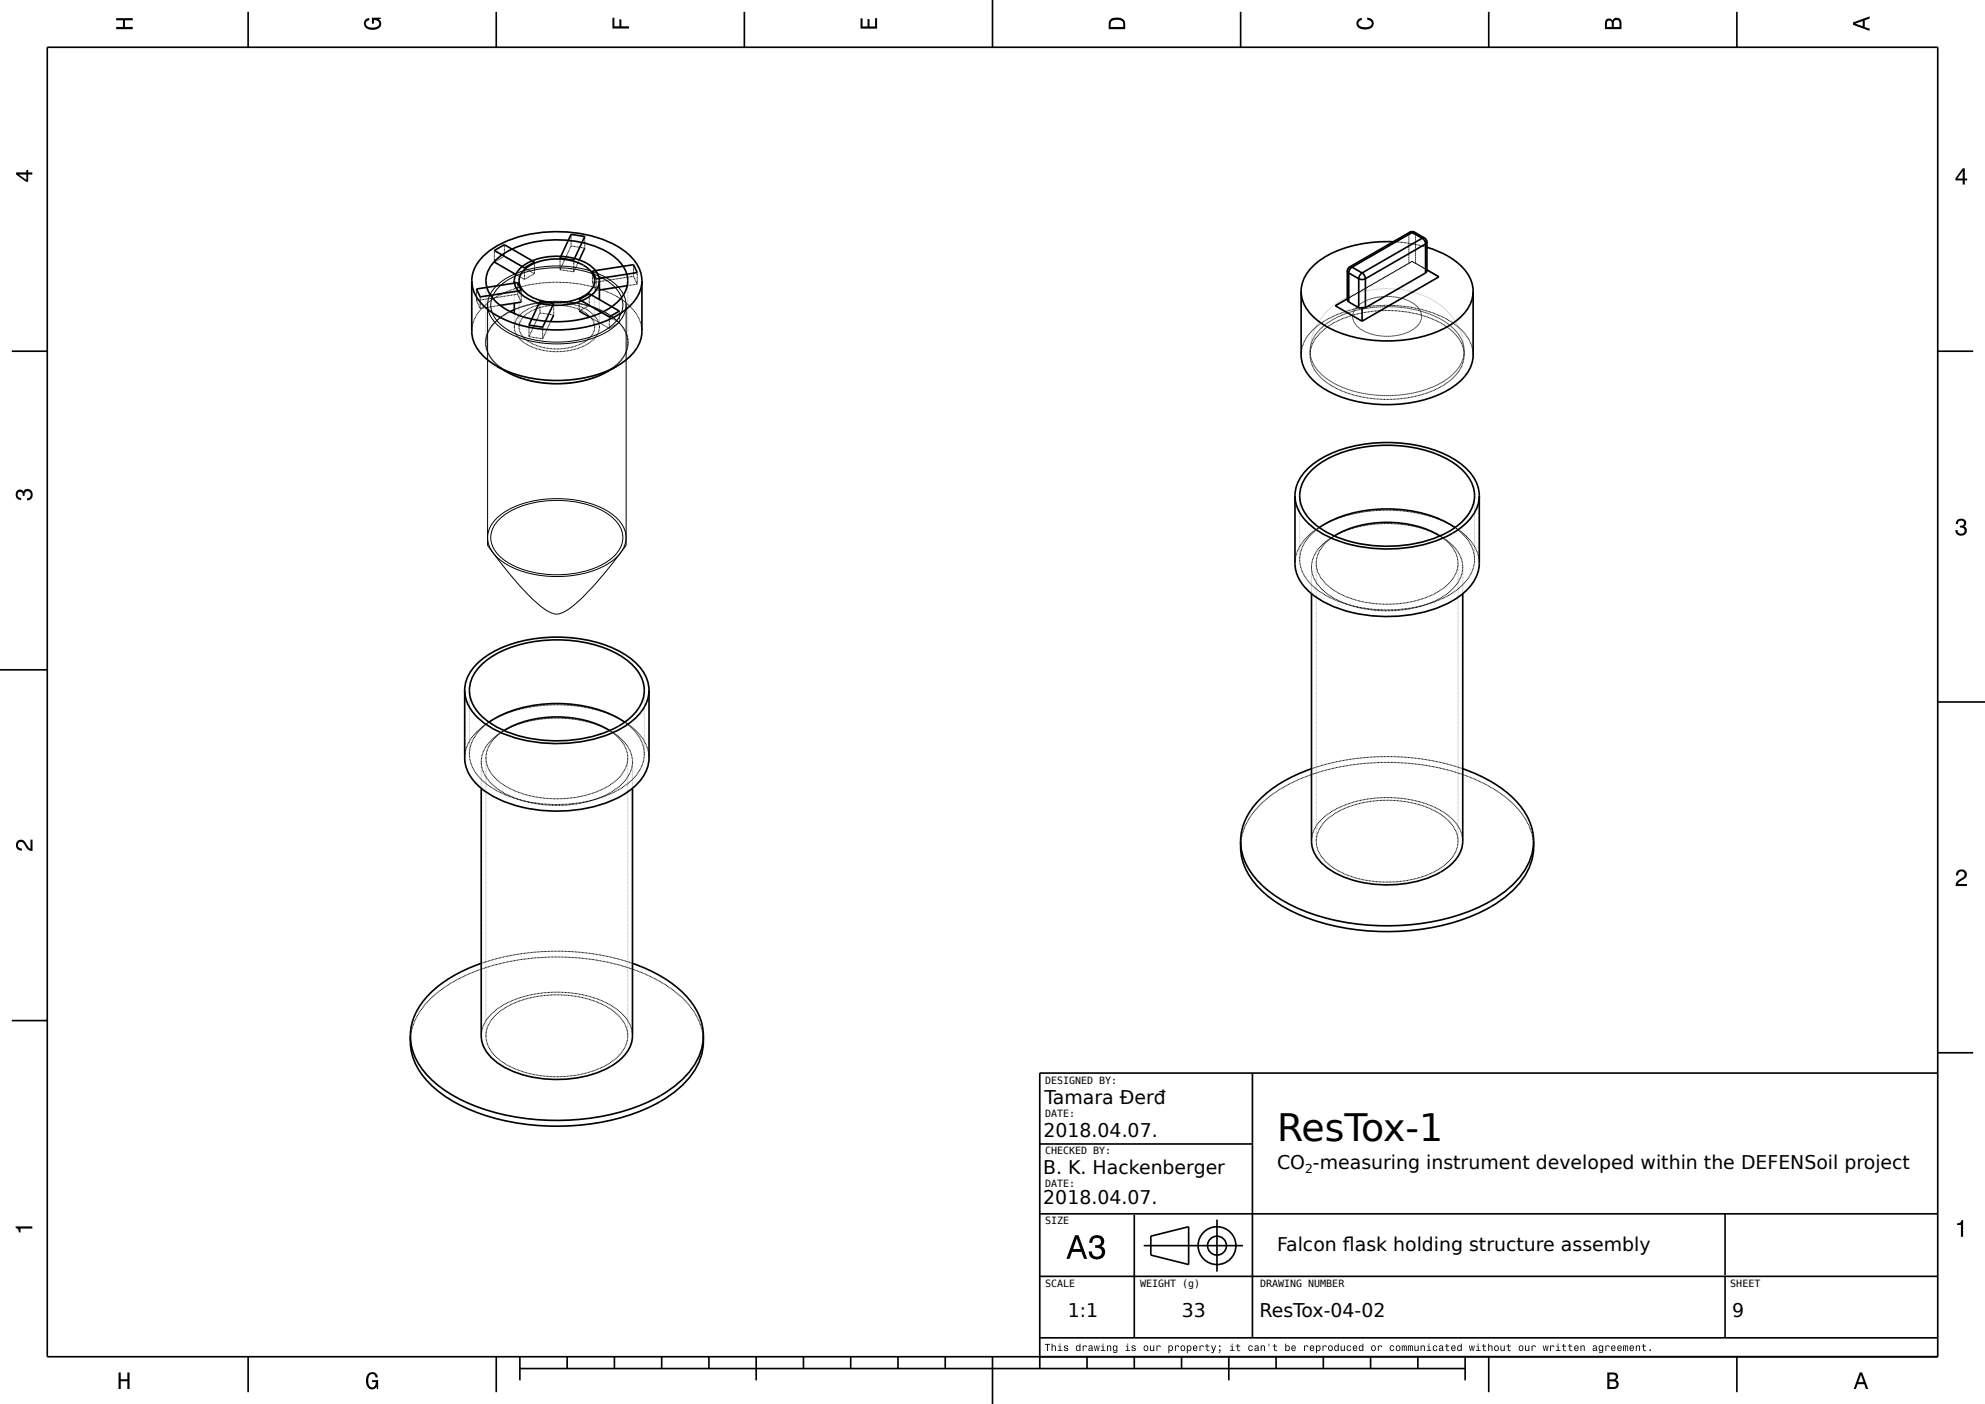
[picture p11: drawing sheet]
<svg xmlns="http://www.w3.org/2000/svg" width="420mm" height="297mm" viewBox="0 0 420 297" stroke-linecap="round" stroke-linejoin="round" font-family="sans-serif">
<g fill="none" stroke="#000" stroke-width=".35">
<path d="M210 0v10M10 10h400v277h-400zM52.5 2.5v7.5M105 2.5v7.5M157.5 2.5v7.5M262.5 2.5v7.5M315 2.5v7.5M367.5 2.5v7.5M99.8 59.4v10.7a8.3 8.3 0 0 0 4.3 6.7l1 .6M99.8 59.4a8.6 8.6 0 0 1 4.5-6.9 27.9 27.9 0 0 1 21.3-2.5 15 15 0 0 1 9.3 6.2 6.5 6.5 0 0 1 .9 3.2M99.8 59.4a8.4 8.4 0 0 0 4.7 7 28 28 0 0 0 22.4 2 13.1 13.1 0 0 0 8.5-6.8l.4-2.2M104.6 55.4l4.5 2.7"/>
<path d="M104.6 53l2.1-1.2 6.4 3.6-2.1 1.3zM104.6 55.3a18.1 18.1 0 0 1 12.8-4.6 19.1 19.1 0 0 1 13.4 4.4 5.7 5.7 0 0 1-.3 8.9 20.2 20.2 0 0 1-14.4 4 18.4 18.4 0 0 1-10.9-4 5.7 5.7 0 0 1-.6-8.7zM108.8 59.4a4.8 4.8 0 0 1 3.5-4.1 13.9 13.9 0 0 1 12.6 .9 4.1 4.1 0 0 1 1.9 3.2M108.8 59.4a4.8 4.8 0 0 0 3.1 3.9 14 14 0 0 0 12.7-.5 4.4 4.4 0 0 0 2.2-3.4M108.8 59.4v.5M110.9 57.1a11.7 11.7 0 0 1 11.1-1.6 4.9 4.9 0 0 1 3.8 3.9 4.5 4.5 0 0 1-3.3 3.7 12.2 12.2 0 0 1-11.1-1 3.1 3.1 0 0 1-.5-5zM120.8 49.6l2.9 .4-2.3 5-2.9-.4zM123.7 52.5l-1.1 2.5M125.4 57.3l8.7-1.3 .7 1.7-8.7 1.3zM126.8 59.4v4M135.8 59.4v10.7a8.3 8.3 0 0 1-4.3 6.7l-.9 .6M285.1 57.3l.3 .4"/>
<path d="M285.1 57.3v5.9M285.4 57.7v6.2M285.4 57.7l2.1 1.3M285.6 56.5l-.4 .3-.1 .5M285.6 56.5h.5M286.1 56.5a1.56 1.56 0 0 0-.7 1.2M286.1 56.5l2.1 1.2M287.5 59a1.56 1.56 0 0 0 1.4 0M287.5 59v6.1M288.2 57.7a1.56 1.56 0 0 1 .7 1.3M288.2 57.7a1.57 1.57 0 0 0-.7 1.3M288.9 59v6.1"/>
<path d="M294.8 51.1a25.5 25.5 0 0 0-15.7 4.1 8.2 8.2 0 0 0-3.8 6.4M298.3 49.1l.5-.1 .5 .1M298.3 49.1l.5 .1M298.3 49.1l-12.7 7.4M298.8 49.2l-12.7 7.3M298.8 49.2l2.1 1.2M299.3 49.1l-.5 .1M299.3 49.1l2.1 1.2M300.9 50.4a1.56 1.56 0 0 1 .7 1.2M300.9 50.4l-12.7 7.3M301.4 50.3l.4 .4 .1 .5M301.4 50.3l-.5 .1"/>
<path d="M301.6 57.7l-12.7 7.4M301.6 51.6v6.1M301.6 51.6l-12.7 7.4M301.9 51.2l-.3 .4M301.9 51.2v5.9M301.9 52.3a16.5 16.5 0 0 1 8.4 5.3 7 7 0 0 1 1.4 4M301.9 57.1l-.3 .6M301.9 57.1l2.6 1.5-16.3 9.3M2.5 74.3h7.5M100.8 61.1l8.7-1.3 .8 1.7-8.7 1.3zM108.8 65.5l-.8 .4M108.8 64.1v2.2"/>
<path d="M110.3 63.9l-4.5 .7M114.3 63.7l2.9 .5-2.4 5-2.9-.4zM117.1 66.6l-.6 1.4M122.6 63.4l2.1-1.3 6.3 3.7-2.1 1.2zM122.6 65.8l2.2 1.3M130.6 77.4a28.1 28.1 0 0 1-25.5 0M130.6 77.4a23.5 23.5 0 0 1-25.5 0M132.7 60.4l-5.9 1M275.3 61.6a9.1 9.1 0 0 0 5.3 7.4 28.4 28.4 0 0 0 25.8 0 9.1 9.1 0 0 0 5.3-7.4M275.3 61.6v13.5a9.1 9.1 0 0 0 5.3 7.4 28.4 28.4 0 0 0 25.8 0 9.1 9.1 0 0 0 5.3-7.4v-13.5M285.1 63.2l.3 .7M285.1 63.2l-2.6 1.5 5.7 3.2"/>
<path d="M285.4 63l-.3 .2M285.4 63.9l2.1 1.2M288.2 65l-.7 .1M288.2 65l.7 .1M288.2 65v2.9M410 74.3h7.5M277.2 99.8a21.9 21.9 0 0 1 14.4-5.6 26.4 26.4 0 0 1 16.2 3.9 8.1 8.1 0 0 1 4.1 7.6 9.6 9.6 0 0 1-5.3 6.7 29 29 0 0 1-25.8 .2 10.1 10.1 0 0 1-5.7-6.7 7.1 7.1 0 0 1 2.1-6.1zM274 104.9v14.3a9.3 9.3 0 0 0 4.9 7.4 29.9 29.9 0 0 0 20.6 3.3 20.2 20.2 0 0 0 11.4-5.6 7.7 7.7 0 0 0 2.1-5.1v-14.3M274 104.9a9.3 9.3 0 0 0 4.9 7.4 29.9 29.9 0 0 0 20.6 3.3 20.2 20.2 0 0 0 11.4-5.6 7.7 7.7 0 0 0 2.1-5.1M274 104.9a8.8 8.8 0 0 1 4.5-7.2 28.3 28.3 0 0 1 18.9-3.9 22.3 22.3 0 0 1 13.2 5.7 8 8 0 0 1 2.4 5.4M282.3 113.4a23.1 23.1 0 0 1 22.4 0M307.9 111.6a27 27 0 0 0-18.5-3.7 23.5 23.5 0 0 0-10.3 3.7"/>
<path d="M277.5 125.6v52.3a8 8 0 0 0 4.7 6.6 25 25 0 0 0 22.6 0 8.2 8.2 0 0 0 4.7-6.6v-52.3M0 141.7h10M98.3 146v14.3a9.3 9.3 0 0 0 4.9 7.5 29.9 29.9 0 0 0 20.6 3.2 20.2 20.2 0 0 0 11.4-5.6 7.7 7.7 0 0 0 2.1-5.1v-14.3M98.3 146a9.3 9.3 0 0 0 4.9 7.5 29.9 29.9 0 0 0 20.6 3.2 20.2 20.2 0 0 0 11.4-5.6 7.7 7.7 0 0 0 2.1-5.1M98.3 146a8.8 8.8 0 0 1 4.5-7.1 28.3 28.3 0 0 1 19-3.9 22.3 22.3 0 0 1 13.2 5.7 8 8 0 0 1 2.3 5.3M101.6 140.9a21.9 21.9 0 0 1 14.3-5.5 26.4 26.4 0 0 1 16.2 3.8 8.1 8.1 0 0 1 4.2 7.7 9.6 9.6 0 0 1-5.4 6.7 29 29 0 0 1-25.8 .2 10.1 10.1 0 0 1-5.7-6.8 7.1 7.1 0 0 1 2.2-6.1zM103.5 152.8a27 27 0 0 1 18.4-3.7 23.5 23.5 0 0 1 10.3 3.7M106.6 154.5a23.1 23.1 0 0 1 22.4 0M410 148.5h10M133.8 166.8v52.3a7.5 7.5 0 0 1-3.7 5.9 24.6 24.6 0 0 1-19.8 2.2 12.8 12.8 0 0 1-7.8-5.4l-.6-1.8-.1-.9v-52.3M277.5 162.6a24.7 24.7 0 0 0-13.2 9.3 11.5 11.5 0 0 0-1.8 6M309.5 162.6a24.7 24.7 0 0 1 13.2 9.3 11.5 11.5 0 0 1 1.8 6"/>
<path d="M324.5 177.9a13.2 13.2 0 0 1-5.5 11.4 37.4 37.4 0 0 1-19.5 7.4 48.2 48.2 0 0 1-27-4.3 19.3 19.3 0 0 1-9.3-9.5 12.1 12.1 0 0 1-.7-5M324.5 177.9a13.5 13.5 0 0 1-5.5 10.2 37.4 37.4 0 0 1-19.5 7.4 48.2 48.2 0 0 1-27-4.4 19.3 19.3 0 0 1-9.3-9.4l-.6-2.5-.1-1.3M2.5 215.9h7.5M101.8 203.8a24.7 24.7 0 0 0-13.2 9.3 11.5 11.5 0 0 0-1.8 6M133.8 203.8a24.7 24.7 0 0 1 13.2 9.3 11.5 11.5 0 0 1 1.8 6M148.8 219.1a13.2 13.2 0 0 1-5.4 11.4 37.4 37.4 0 0 1-19.5 7.4 48.2 48.2 0 0 1-27-4.4 19.3 19.3 0 0 1-9.4-9.4 12.1 12.1 0 0 1-.7-5M148.8 219.1a13.5 13.5 0 0 1-5.4 10.2 37.4 37.4 0 0 1-19.5 7.4 48.2 48.2 0 0 1-27-4.4 19.3 19.3 0 0 1-9.4-9.4l-.6-2.5-.1-1.3M265 227v56M410 222.7h7.5M410 227h-190v62.5M220 242h45M220 256.8h189.9"/>
<path d="M240 257v26M257.5 258v11M365 256.8v13M220 270h189.9M242 263.5h21M243.5 261.5l8-2v8l-8-2zM365 270v13M52.5 287v7.5M105 287v7.5M110 289.5h200M110 287v5M120 287v2.5"/>
<path d="M130 287v2.5M140 287v2.5M150 287v2.5M160 287v5M170 287v2.5M180 287v2.5M190 287v2.5M200 287v2.5M210 287v10M220 283h189.9M230 287v2.5M240 287v2.5"/>
<path d="M250 287v2.5M260 287v5M270 287v2.5M280 287v2.5M290 287v2.5M300 287v2.5M310 287v5M315 287v7.5M367.5 287v7.5"/>
<circle cx="257.5" cy="263.5" r="2"/>
<circle cx="257.5" cy="263.5" r="4"/>
</g>
<g fill="#000">
<path d="M24.6 3.8h3.5v.5h-1.7v1.4h1.7v.5h-3.5v-.5h1.4v-1.4h-1.4z" fill-rule="evenodd"/>
<path d="M77.3 4.2l.8-.4v.5a.71 .71 0 0 0-.7 .5 .71 .71 0 0 0 .4 .8 2.24 2.24 0 0 0 2.4-.3 .86 .86 0 0 0-1.1-1.1v.8h-.4v-1.3h1.9v.3l-.5 .1 .3 .2a1.17 1.17 0 0 1 .2 1.2 1.17 1.17 0 0 1-1 .7 1.9 1.9 0 0 1-2.6-1.3z" fill-rule="evenodd"/>
<path d="M129.6 3.8h.4v1.8h1.1v-1.5h.4v1.5h1.6v.4h-3.5z" fill-rule="evenodd"/>
<path d="M182.1 3.9h.4v1.7h1.1v-1.6h.4v1.6h1.2v-1.8h.4v2.3h-3.5z" fill-rule="evenodd"/>
<path d="M235 4a2.18 2.18 0 0 0-.4 2.2h3.5v-1.2a1.42 1.42 0 0 0-1.8-1.3zM235.3 4.4a2.14 2.14 0 0 1 2.3 .3l.1 1h-2.7l.1-1z" fill-rule="evenodd"/>
<path d="M287.3 4.2l.8-.4v.4a.7 .7 0 0 0-.7 .5 .7 .7 0 0 0 .4 .8 1.69 1.69 0 0 0 2.5-.5 .9 .9 0 0 0-1-.8v-.5a1.24 1.24 0 0 1 1.4 1.1 1.24 1.24 0 0 1-1.1 1.4 2.22 2.22 0 0 1-2.5-.7l-.1-.5z" fill-rule="evenodd"/>
<path d="M339.8 4.2l-.2 .7v1.3h3.5v-1.4a.98 .98 0 0 0-.7-1 .98 .98 0 0 0-1.2 .6 .84 .84 0 0 0-1.4-.2zM340.1 4.5a.54 .54 0 0 1 .7-.1 .54 .54 0 0 1 .2 .6v.7h-1zM341.6 4.4a.62 .62 0 0 1 .7-.1 .62 .62 0 0 1 .4 .6v.8h-1.2z" fill-rule="evenodd"/>
<path d="M392.1 4.7v.6l3.5 1.2v-.4l-1-.4v-1.4l1-.4v-.4zM392.6 5l1.5-.5v1z" fill-rule="evenodd"/>
<path d="M3.4 36.5v.4l2.1 1.6h.5v-1.6h.8v-.4h-.8v-.5h-.4v.5zM4 36.9h1.6v1.1z" fill-rule="evenodd"/>
<path d="M415.3 35.6l-1.6 2.1v.5h1.6v.8h.4v-.8h.5v-.4h-.5v-2.2zM415.3 36.2v1.6h-1.1z" fill-rule="evenodd"/>
<path d="M3.6 103.8a.86 .86 0 0 1 1.4 .2 1.06 1.06 0 0 1 1.2-.5 1.06 1.06 0 0 1 .7 1.2 1.1 1.1 0 0 1-1.2 1.2v-.5a.71 .71 0 0 0 .8-1 .71 .71 0 0 0-1.3-.1v.6h-.4a.61 .61 0 0 0-.3-.8 .61 .61 0 0 0-.8 .2 .61 .61 0 0 0 .2 .9l.6 .1v.5a1.15 1.15 0 0 1-1.2-.7 1.15 1.15 0 0 1 .3-1.3z" fill-rule="evenodd"/>
<path d="M414.1 110a1.08 1.08 0 0 1 1.4-.2 1.08 1.08 0 0 1 .4 1.3l-.3 .3a1.06 1.06 0 0 1 .5 1.2 1.06 1.06 0 0 1-1.2 .7 1.1 1.1 0 0 1-1.2-1.2h.5a.71 .71 0 0 0 1 .8 .71 .71 0 0 0 .1-1.3h-.6v-.4a.61 .61 0 0 0 .8-.3 .61 .61 0 0 0-.2-.8 .61 .61 0 0 0-.9 .2l-.1 .6h-.5z" fill-rule="evenodd"/>
<path d="M3.6 177.9a1.22 1.22 0 0 1 2.1 .8l.3 .5 .5 .3v-1.9h.4v2.4a1.81 1.81 0 0 1-1.8-1.4 .71 .71 0 0 0-.8-.5 .71 .71 0 0 0-.5 .9 .71 .71 0 0 0 .8 .5v.4a1.18 1.18 0 0 1-1.2-.6 1.18 1.18 0 0 1 .2-1.4z" fill-rule="evenodd"/>
<path d="M414.2 184.2a1.18 1.18 0 0 1 1.9 .3 1.18 1.18 0 0 1-1 1.7l-.5 .4-.3 .4h1.9v.4h-2.4a1.8 1.8 0 0 1 1.4-1.7 .71 .71 0 0 0 .5-.9 .71 .71 0 0 0-.9-.5 .71 .71 0 0 0-.5 .9h-.4z" fill-rule="evenodd"/>
<path d="M3.3 259.4h3.5v.5h-2.5v.8h-.3a.77 .77 0 0 0-.7-.9z" fill-rule="evenodd"/>
<path d="M227.5 261.3l-1.9 5h.7l.5-1.5h2l.6 1.5h.6l-1.8-5zM227.8 262l.8 2.2h-1.5zM230.9 261.7l-.3 .5-.1 .7h.6a.91 .91 0 0 1 1.1-1.1 .91 .91 0 0 1 .5 1.4l-1 .2v.6a1.01 1.01 0 0 1 1.4 1 1.01 1.01 0 0 1-1.5 .8l-.5-.6-.1-.5h-.6a1.73 1.73 0 0 0 1.8 1.7 1.73 1.73 0 0 0 1.6-2l-.2-.3-.6-.5a1.29 1.29 0 0 0 .5-1.6 1.29 1.29 0 0 0-1.5-.7l-.6 .1z" fill-rule="evenodd"/>
<path d="M414.1 258.8a.77 .77 0 0 0 .9-.7h.4v3.5h-.5v-2.5h-.8z" fill-rule="evenodd"/>
<path d="M25.1 290.3h.4v1.5h1.5v-1.5h.4v3.5h-.4v-1.6h-1.5v1.6h-.4z" fill-rule="evenodd"/>
<path d="M77.8 290.7a1.2 1.2 0 0 1 1.3-.4 1.2 1.2 0 0 1 .9 1.1h-.5a.71 .71 0 0 0-.6-.7 .71 .71 0 0 0-.8 .3 2.24 2.24 0 0 0 .3 2.4 .86 .86 0 0 0 1.1-1h-.8v-.5h1.3v1.9h-.2l-.1-.4-.2 .2a1.17 1.17 0 0 1-1.2 .3 1.17 1.17 0 0 1-.8-1v-1.6z" fill-rule="evenodd"/>
<path d="M221.1 284.3v.2h.5v1.3h.1v-1.3h.5v-.2zM222.5 284.2v1.6h.2v-.8l.3-.2 .2 .1v.9h.2v-.8a.38 .38 0 0 0-.3-.4 .38 .38 0 0 0-.4 .2v-.6zM223.9 284.7v.1h.3v.8h-.4v.2h1v-.2h-.4v-.9zM224.2 284.2v.3h.2v-.3zM225.2 284.7l-.1 .1a.6 .6 0 0 0 .7 .6 .27 .27 0 0 1-.2 .3 .27 .27 0 0 1-.3-.3h-.2a.42 .42 0 0 0 .6 .4 .42 .42 0 0 0 .1-.6l-.4-.2a.23 .23 0 0 1 .1-.3 .23 .23 0 0 1 .3 .2h.2l-.3-.3zM227.8 284.7a.59 .59 0 0 0-.2 .8 .59 .59 0 0 0 .7 .3l.1-.2v.2h.2v-1.6h-.2v.6l-.3-.2zM227.9 284.9l.1-.1a.42 .42 0 0 1 .4 .4 .42 .42 0 0 1-.4 .4l-.1-.2zM229.1 284.6v1.2h.2v-1h.4l.1 .2h.2a.38 .38 0 0 0-.3-.4 .38 .38 0 0 0-.4 .2v-.2zM230.4 284.7l-.1 .3h.2a.24 .24 0 0 1 .3-.3 .24 .24 0 0 1 .1 .4 .44 .44 0 0 0-.5 .1 .44 .44 0 0 0 .1 .6l.5-.2 .3 .2v-.2l-.2-.9zM230.5 285.4a.25 .25 0 0 1 .5 0 .25 .25 0 0 1-.5 0zM231.4 284.6l.3 1.2h.2l.2-1 .1 1h.2l.3-1.2h-.2l-.2 1-.1-1h-.2l-.2 1-.2-1zM233 284.7v.1h.3v.8h-.4v.2h1v-.2h-.4v-.9zM233.3 284.2v.3h.2v-.3zM234.2 284.6v1.2h.2v-.8l.3-.2 .2 .1v.9h.2v-.8a.38 .38 0 0 0-.2-.4 .38 .38 0 0 0-.5 .2v-.2zM235.6 284.7a.59 .59 0 0 0-.2 .8 .59 .59 0 0 0 .7 .3l.1-.2a.31 .31 0 0 1-.1 .4 .31 .31 0 0 1-.4-.1h-.2a.47 .47 0 0 0 .5 .3 .47 .47 0 0 0 .4-.5v-1.1h-.2v.2l-.3-.2zM235.7 284.9l.1-.1a.42 .42 0 0 1 .4 .4 .42 .42 0 0 1-.4 .4l-.1-.2zM238.2 284.7v.1h.3v.8h-.4v.2h1v-.2h-.4v-.9zM238.5 284.2v.3h.2v-.3zM239.5 284.7v.1a.6 .6 0 0 0 .6 .6 .27 .27 0 0 1-.2 .3 .27 .27 0 0 1-.3-.3h-.2a.42 .42 0 0 0 .6 .4 .42 .42 0 0 0 .1-.6l-.4-.2a.23 .23 0 0 1 .1-.3 .23 .23 0 0 1 .3 .2h.2l-.3-.3zM242.1 284.7a.57 .57 0 0 0 0 .9 .57 .57 0 0 0 .8-.1l.1-.3a.51 .51 0 0 0-.3-.6 .51 .51 0 0 0-.6 .1zM242.2 284.9l.1-.1a.42 .42 0 0 1 .5 .4 .42 .42 0 0 1-.5 .4l-.1-.2zM243.3 284.6v.8a.38 .38 0 0 0 .3 .4 .38 .38 0 0 0 .4-.2v.2h.2v-1.2h-.2v.9l-.3 .2-.2-.2v-.9zM244.7 284.6v1.2h.2l.1-1h.3l.1 .2h.2a.38 .38 0 0 0-.3-.4 .38 .38 0 0 0-.4 .2v-.2zM247.2 284.6v1.6h.2v-.6l.1 .1a.53 .53 0 0 0 .7-.5 .53 .53 0 0 0-.7-.5l-.1 .1v-.2zM247.5 284.9l.1-.1a.42 .42 0 0 1 .4 .4 .42 .42 0 0 1-.4 .4l-.2-.2zM248.6 284.6v1.2h.2l.1-1h.3l.1 .2h.2a.38 .38 0 0 0-.3-.4 .38 .38 0 0 0-.4 .2v-.2zM249.9 284.7a.57 .57 0 0 0 0 .9 .57 .57 0 0 0 .8-.1l.1-.3a.51 .51 0 0 0-.3-.6 .51 .51 0 0 0-.6 .1zM250 284.9l.1-.1a.42 .42 0 0 1 .5 .4 .42 .42 0 0 1-.5 .4l-.1-.2zM251.1 284.6v1.6h.2v-.6l.1 .1a.53 .53 0 0 0 .7-.5 .53 .53 0 0 0-.7-.5l-.1 .1v-.2zM251.4 284.9l.1-.1a.42 .42 0 0 1 .4 .4 .42 .42 0 0 1-.4 .4l-.2-.2zM252.5 284.7a.57 .57 0 0 0-.1 .9 .57 .57 0 0 0 .9 0v-.1l-.5 .1-.2-.3 .8-.1a.48 .48 0 0 0-.3-.6 .48 .48 0 0 0-.6 .1zM252.7 284.8h.3l.2 .3h-.6zM253.8 284.6v1.2h.2l.1-1h.3l.1 .2h.2a.38 .38 0 0 0-.3-.4 .38 .38 0 0 0-.4 .2v-.2zM255.3 284.3v.4h-.3v.1h.3l.1 .9 .5 .1v-.1l-.4-.1v-.2v-.6h.4v-.1h-.4v-.4zM256.2 284.6l.5 1.3-.1 .1h-.3v.2h.3l.7-1.6h-.2l-.3 1-.3-1zM257.9 284.6v.3h.3v-.3zM257.9 285.5v.3h.2l-.2 .4 .2-.1 .1-.3v-.3zM260.3 284.7v.1h.3v.8h-.4v.2h1v-.2h-.4v-.9zM260.6 284.2v.3h.2v-.3zM261.8 284.3v.4h-.3v.1h.3l.1 .9 .5 .1v-.1l-.4-.1v-.2v-.6h.4v-.1h-.4v-.4zM264.2 284.7a.57 .57 0 0 0 0 .9 .57 .57 0 0 0 .8 0l.1-.2h-.2l-.1 .2a.39 .39 0 0 1-.5-.4 .39 .39 0 0 1 .5-.4l.1 .2h.2l-.3-.4zM265.6 284.7l-.1 .3h.1a.24 .24 0 0 1 .3-.3 .24 .24 0 0 1 .2 .4 .44 .44 0 0 0-.6 .1 .44 .44 0 0 0 .1 .6l.5-.2 .3 .2v-.2l-.2-.9zM265.6 285.4a.25 .25 0 0 1 .5 0 .25 .25 0 0 1-.5 0zM266.7 284.6v1.2h.2l.1-.8 .2-.2 .2 .1 .1 .9h.1v-.8a.38 .38 0 0 0-.2-.4 .38 .38 0 0 0-.5 .2v-.2zM268.4 284.2v.6h.2v-.6zM269.6 284.3v.4h-.3v.1h.3l.1 .9 .5 .1v-.1l-.4-.1v-.2v-.6h.4v-.1h-.4v-.4zM271.9 284.2v1.6h.2v-.2a.4 .4 0 0 0 .5 .2 .4 .4 0 0 0 .3-.3v-.3a.48 .48 0 0 0-.6-.6l-.2 .2v-.6zM272.2 284.9l.1-.1a.42 .42 0 0 1 .4 .4 .42 .42 0 0 1-.4 .4l-.2-.2zM273.3 284.7a.57 .57 0 0 0 0 .9 .57 .57 0 0 0 .8 0l.1-.1-.6 .1-.2-.3 .8-.1a.48 .48 0 0 0-.3-.6 .48 .48 0 0 0-.6 .1zM273.5 284.8h.3l.2 .3h-.6zM275.9 284.6v1.2h.2l.1-1h.3l.1 .2h.2a.38 .38 0 0 0-.3-.4 .38 .38 0 0 0-.4 .2v-.2zM277.3 284.7a.57 .57 0 0 0-.1 .9 .57 .57 0 0 0 .8 0l.1-.1-.6 .1-.2-.3 .8-.1a.48 .48 0 0 0-.3-.6 .48 .48 0 0 0-.5 .1zM277.4 284.8h.3l.2 .3h-.6zM278.4 284.6v1.6h.2v-.6l.1 .1a.53 .53 0 0 0 .7-.5 .53 .53 0 0 0-.7-.5l-.1 .1v-.2zM278.7 284.9l.1-.1a.42 .42 0 0 1 .4 .4 .42 .42 0 0 1-.4 .4l-.1-.2zM279.8 284.6v1.2h.2l.1-1h.3l.1 .2h.2a.38 .38 0 0 0-.3-.4 .38 .38 0 0 0-.4 .2v-.2zM281.1 284.7a.57 .57 0 0 0 0 .9 .57 .57 0 0 0 .9-.1v-.3a.51 .51 0 0 0-.3-.6 .51 .51 0 0 0-.6 .1zM281.3 284.9l.1-.1a.42 .42 0 0 1 .4 .4 .42 .42 0 0 1-.4 .4l-.2-.2zM282.4 284.7a.59 .59 0 0 0-.1 .8 .59 .59 0 0 0 .6 .3l.2-.2v.2h.2v-1.6h-.2v.6l-.4-.2zM282.6 284.9l.1-.1a.42 .42 0 0 1 .4 .4 .42 .42 0 0 1-.4 .4l-.2-.2zM283.7 284.6v.8a.38 .38 0 0 0 .2 .4 .38 .38 0 0 0 .5-.2v.2h.2v-1.2h-.2l-.1 .9-.2 .2-.2-.2-.1-.9zM285.1 284.7a.57 .57 0 0 0-.1 .9 .57 .57 0 0 0 .8 0l.1-.2h-.2l-.1 .2a.4 .4 0 0 1-.5-.4 .4 .4 0 0 1 .5-.4l.1 .2h.2l-.3-.4zM286.4 284.7a.57 .57 0 0 0-.1 .9 .57 .57 0 0 0 .8 0l.1-.1-.6 .1-.2-.3 .8-.1a.48 .48 0 0 0-.3-.6 .48 .48 0 0 0-.5 .1zM286.5 284.8h.3l.2 .3h-.6zM287.6 284.7a.59 .59 0 0 0-.1 .8 .59 .59 0 0 0 .6 .3l.2-.2v.2h.2v-1.6h-.2v.6l-.4-.2zM287.8 284.9l.1-.1a.42 .42 0 0 1 .4 .4 .42 .42 0 0 1-.4 .4l-.2-.2zM290.2 284.7a.57 .57 0 0 0 0 .9 .57 .57 0 0 0 .9-.1v-.3a.51 .51 0 0 0-.2-.6 .51 .51 0 0 0-.7 .1zM290.4 284.9l.1-.1a.42 .42 0 0 1 .4 .4 .42 .42 0 0 1-.4 .4l-.2-.2zM291.5 284.6v1.2h.2l.1-1h.3l.2 .2h.1a.38 .38 0 0 0-.3-.4 .38 .38 0 0 0-.4 .2v-.2zM294.2 284.7a.57 .57 0 0 0-.1 .9 .57 .57 0 0 0 .9 0v-.2h-.2l-.1 .2a.39 .39 0 0 1-.5-.4 .39 .39 0 0 1 .5-.4l.1 .2h.2l-.3-.4zM295.4 284.7a.57 .57 0 0 0 0 .9 .57 .57 0 0 0 .9-.1v-.3a.51 .51 0 0 0-.2-.6 .51 .51 0 0 0-.7 .1zM295.6 284.9l.1-.1a.42 .42 0 0 1 .4 .4 .42 .42 0 0 1-.4 .4l-.2-.2zM296.6 284.6v1.2h.2v-.9l.1-.2 .1 1.1h.2v-.9l.2-.2 .1 1.1h.1l-.1-1.2-.3 .2-.2-.2-.2 .1zM297.9 284.6v1.2h.2v-.9l.1-.2 .1 1.1h.2v-.9l.2-.2 .1 1.1h.1l-.1-1.2-.3 .2-.2-.2-.2 .1zM299.3 284.6v.8a.38 .38 0 0 0 .2 .4 .38 .38 0 0 0 .5-.2v.2h.2v-1.2h-.2v.9l-.3 .2-.2-.2v-.9zM300.6 284.6v1.2h.2v-.8l.3-.2 .2 .1v.9h.2v-.8a.38 .38 0 0 0-.3-.4 .38 .38 0 0 0-.4 .2v-.2zM302 284.7v.1h.3v.8h-.4v.2h.9v-.2h-.3v-.9zM302.3 284.2v.3h.2v-.3zM303.3 284.7a.57 .57 0 0 0-.1 .9 .57 .57 0 0 0 .9 0v-.2h-.2l-.1 .2a.4 .4 0 0 1-.5-.4 .4 .4 0 0 1 .5-.4l.1 .2h.2l-.3-.4zM304.6 284.7l-.1 .3h.2a.24 .24 0 0 1 .2-.3 .24 .24 0 0 1 .2 .4 .44 .44 0 0 0-.6 .1 .44 .44 0 0 0 .1 .6l.6-.2 .3 .2v-.2l-.3-.9zM304.6 285.4a.25 .25 0 0 1 .5 0 .25 .25 0 0 1-.5 0zM306 284.3v.4h-.3v.1h.3l.1 .9 .6 .1v-.1l-.4-.1-.1-.2v-.6h.5v-.1h-.5v-.4zM307.2 284.7a.57 .57 0 0 0-.1 .9 .57 .57 0 0 0 .8 0l.1-.1-.6 .1-.2-.3 .8-.1a.48 .48 0 0 0-.2-.6 .48 .48 0 0 0-.6 .1zM307.3 284.8h.3l.2 .3h-.6zM308.4 284.7a.59 .59 0 0 0-.1 .8 .59 .59 0 0 0 .7 .3l.1-.2v.2h.2v-1.6h-.2v.6l-.3-.2zM308.6 284.9l.1-.1a.42 .42 0 0 1 .4 .4 .42 .42 0 0 1-.4 .4l-.2-.2zM310.8 284.6l.3 1.2h.2l.1-1 .2 1h.2l.3-1.2h-.2l-.2 1-.2-1h-.2l-.1 1-.2-1zM312.4 284.7v.1h.3v.8h-.4v.2h1v-.2h-.4v-.9zM312.7 284.2v.3h.2v-.3zM313.8 284.3v.4h-.3v.1h.3l.1 .9 .6 .1v-.1l-.4-.1-.1-.2v-.6h.5v-.1h-.5v-.4zM314.9 284.2v1.6h.2v-.8l.3-.2 .2 .1v.9h.2v-.8a.38 .38 0 0 0-.3-.4 .38 .38 0 0 0-.4 .2v-.6zM316.3 284.7a.57 .57 0 0 0-.1 .9 .57 .57 0 0 0 .9-.1v-.3a.51 .51 0 0 0-.2-.6 .51 .51 0 0 0-.6 .1zM316.4 284.9l.1-.1a.42 .42 0 0 1 .4 .4 .42 .42 0 0 1-.4 .4l-.2-.2zM317.5 284.6v.8a.38 .38 0 0 0 .2 .4 .38 .38 0 0 0 .5-.2v.2h.2v-1.2h-.2v.9l-.3 .2-.2-.2v-.9zM319 284.3v.4h-.3v.1h.3l.1 .9 .6 .1v-.1l-.4-.1-.1-.2v-.6h.5v-.1h-.5v-.4zM321.5 284.7a.57 .57 0 0 0-.1 .9 .57 .57 0 0 0 .9-.1v-.3a.51 .51 0 0 0-.2-.6 .51 .51 0 0 0-.6 .1zM321.6 284.9l.1-.1a.42 .42 0 0 1 .4 .4 .42 .42 0 0 1-.4 .4l-.2-.2zM322.7 284.6v.8a.38 .38 0 0 0 .3 .4 .38 .38 0 0 0 .4-.2v.2h.2v-1.2h-.2v.9l-.3 .2-.2-.2v-.9zM324.1 284.6v1.2h.2v-1h.4l.1 .2h.2a.38 .38 0 0 0-.3-.4 .38 .38 0 0 0-.5 .2v-.2zM326.4 284.6l.3 1.2h.2l.1-1 .2 1h.2l.3-1.2h-.2l-.2 1-.2-1h-.2l-.1 1-.2-1zM328 284.6v1.2h.2v-1h.4l.1 .2h.2a.38 .38 0 0 0-.3-.4 .38 .38 0 0 0-.5 .2v-.2zM329.3 284.7v.1h.3v.8h-.4v.2h1v-.2h-.4v-.9zM329.6 284.2v.3h.2v-.3zM330.8 284.3v.4h-.4v.1h.4v.9l.6 .1v-.1l-.4-.1-.1-.2v-.6h.5v-.1h-.5v-.4zM332.1 284.3v.4h-.4v.1h.4v.9l.6 .1v-.1l-.4-.1-.1-.2v-.6h.5v-.1h-.5v-.4zM333.2 284.7a.57 .57 0 0 0-.1 .9 .57 .57 0 0 0 .9 0v-.1l-.6 .1-.1-.3 .7-.1a.48 .48 0 0 0-.2-.6 .48 .48 0 0 0-.6 .1zM333.4 284.8h.3l.1 .3h-.5zM334.4 284.6v1.2h.2v-.8l.3-.2 .2 .1v.9h.2v-.8a.38 .38 0 0 0-.3-.4 .38 .38 0 0 0-.4 .2v-.2zM337.1 284.7l-.1 .3h.2a.24 .24 0 0 1 .3-.3 .24 .24 0 0 1 .1 .4 .44 .44 0 0 0-.5 .1 .44 .44 0 0 0 .1 .6l.5-.2 .3 .2v-.2l-.2-.9zM337.2 285.4a.26 .26 0 0 1 .5 0 .26 .26 0 0 1-.5 0zM338.4 284.7a.59 .59 0 0 0-.2 .8 .59 .59 0 0 0 .7 .3l.1-.2a.31 .31 0 0 1-.1 .4 .31 .31 0 0 1-.4-.1h-.2a.47 .47 0 0 0 .5 .3 .47 .47 0 0 0 .4-.5v-1.1h-.2v.2l-.3-.2zM338.5 284.9l.1-.1a.42 .42 0 0 1 .4 .4 .42 .42 0 0 1-.4 .4l-.1-.2zM339.7 284.6v1.2h.2v-1h.4l.1 .2h.2a.38 .38 0 0 0-.3-.4 .38 .38 0 0 0-.4 .2v-.2zM341 284.7a.57 .57 0 0 0-.1 .9 .57 .57 0 0 0 .9 0v-.1l-.5 .1-.2-.3 .7-.1a.48 .48 0 0 0-.2-.6 .48 .48 0 0 0-.6 .1zM341.2 284.8h.3l.1 .3h-.5zM342.3 284.7a.57 .57 0 0 0-.1 .9 .57 .57 0 0 0 .9 0v-.1l-.5 .1-.2-.3 .7-.1a.48 .48 0 0 0-.2-.6 .48 .48 0 0 0-.6 .1zM342.5 284.8h.3l.1 .3h-.5zM343.4 284.6v1.2h.2v-.9l.2-.2 .1 1.1h.1l.1-.9 .1-.2 .1 1.1h.2l-.1-1.2-.4 .2-.2-.2-.2 .1zM344.9 284.7a.57 .57 0 0 0-.1 .9 .57 .57 0 0 0 .9 0v-.1l-.5 .1-.2-.3 .7-.1a.48 .48 0 0 0-.2-.6 .48 .48 0 0 0-.6 .1zM345.1 284.8h.3l.1 .3h-.5zM346.1 284.6v1.2h.2v-.8l.3-.2 .2 .1v.9h.2v-.8a.38 .38 0 0 0-.2-.4 .38 .38 0 0 0-.5 .2v-.2zM347.7 284.3v.4h-.4v.1h.4v.9l.6 .1v-.1l-.4-.1v-.2v-.6h.4v-.1h-.4v-.4zM349 285.5v.3h.3v-.3z" fill-rule="evenodd"/>
<path d="M340.1 290.3v3.5h1.3a.98 .98 0 0 0 1.1-.7 .98 .98 0 0 0-.6-1.2 .86 .86 0 0 0 .4-1 .86 .86 0 0 0-1-.6zM340.5 290.8h.8a.53 .53 0 0 1 .6 .5 .53 .53 0 0 1-.7 .5h-.7zM340.5 292.2h.8a.61 .61 0 0 1 .7 .6 .61 .61 0 0 1-.7 .6h-.8z" fill-rule="evenodd"/>
<path d="M393.5 290.3l-1.3 3.5h.5l.4-1h1.3l.4 1h.5l-1.3-3.5zM393.7 290.8l.6 1.6h-1.1z" fill-rule="evenodd"/>
</g>
<g fill="none" stroke="#000" stroke-width=".21" stroke-dasharray=".2 .1" stroke-linecap="butt">
<path d="M104.6 53v2.4M106.7 51.8v2.4M106.7 54.2l-2.1 1.2M109.1 58.1l1.9 1M109.5 59.8v2.4M111 56.7v2.4M111 59.1l2.1-1.2M113.1 55.4v2.5M113.1 57.9l-6.4-3.7M118.5 54.6v2.5M118.5 57.1l2.9 .4M120.8 52l-2.3 5.1"/>
<path d="M120.8 49.6v2.4M121.4 55v2.5M121.4 57.5l1.2-2.5M123.7 50v2.5M123.7 52.5l-2.9-.5M125.4 57.3v2.5M125.4 59.8l.7 1.7M126.1 59v2.5M134 58.4l-8.6 1.4M134.1 56l-.1 2.4M134.8 57.7v2.4M298.1 55.7l.7-.4"/>
<path d="M298.8 55.3l5.7 3.3M298.8 55.3l.7 .4M299.5 55.7l2.1 1.2M301.6 56.9l.3 .2M301.9 52.3a28.9 28.9 0 0 0-7.1-1.2M99.8 70.1a8.6 8.6 0 0 1 4.5-6.9 27.9 27.9 0 0 1 21.3-2.5 21.3 21.3 0 0 1 5 2M100.8 61.1v2.5M100.8 63.6l.8 1.7M101.6 62.8v2.5M101.6 65.3l4.2-.7M102.8 72.5a7.3 7.3 0 0 1 4.2-6.1l1-.5M107.1 78.6a7.7 7.7 0 0 1-4.4-6.1 7 7 0 0 1 3.5-5.6 23.3 23.3 0 0 1 18.9-2.1l3.4 1.5"/>
<path d="M108.8 65.5a23.7 23.7 0 0 1 19.6 .8M108.8 69.2a4.8 4.8 0 0 1 3.5-4.1 14.2 14.2 0 0 1 11.9 .4M109.5 62.2l-8.7 1.4M109.8 69.2a4.9 4.9 0 0 1 4-4 12.7 12.7 0 0 1 9.7 .7M110.3 61.5v2.4M110.3 63.9l-.8-1.7M111.9 68.8v2.4M111.9 71.2l2.9 .5M114.3 63.7v2.5M114.3 66.2l-2.4 5M114.8 69.2v2.5M114.8 71.7l1.7-3.7"/>
<path d="M117.1 66.6l-2.8-.4M117.2 64.2l-.1 2.4M122.6 63.4v2.4M123.5 65.9a4.1 4.1 0 0 1 2.3 3.3M124.2 65.5a4.6 4.6 0 0 1 2.6 3.7M124.7 62.1v2.5M124.7 64.6l-2.1 1.2M124.8 67.1l4.1 2.4M125.8 69.2a4.5 4.5 0 0 1-3.3 3.7 12.2 12.2 0 0 1-11.1-1 3.5 3.5 0 0 1-1.6-2.7M126.1 61.5l.7-.1M126.8 69.2a4.8 4.8 0 0 1-3.1 3.9 14 14 0 0 1-12.7-.5 4.4 4.4 0 0 1-2.2-3.4M128.4 66.3a7.7 7.7 0 0 1 4.4 6.2"/>
<path d="M128.5 66.3a7.7 7.7 0 0 1 4.4 6.2 7 7 0 0 1-3.5 5.6l-.9 .5M128.9 67v2.5M128.9 69.5l2.1-1.2M130.6 62.7a9.7 9.7 0 0 1 5.2 6.6v.8M131 65.8v2.5M131 68.3l-6.3-3.7M132.7 60.4l2.1-.3M132.8 72.5a6.9 6.9 0 0 1-3.3 5.4 22.9 22.9 0 0 1-19.7 1.9 11.1 11.1 0 0 1-6.6-5.4l-.4-1.9M134.8 60.1l-.8-1.7M277.2 75.1a8.1 8.1 0 0 1 4.7-6.6 25.5 25.5 0 0 1 23.1-.1M282.5 64.7l2.6-1.5M285.4 63l-.3 .2"/>
<path d="M285.4 63l13.4-7.7M285.4 63l12.7-7.3M305 68.4a8.3 8.3 0 0 1 4.8 6.7M306.4 67.7a28.5 28.5 0 0 0-25.4-.2 10 10 0 0 0-5.6 6.6l-.1 1M309.8 75.1a7.7 7.7 0 0 1-4.2 6.3 25.1 25.1 0 0 1-24.2 0 8 8 0 0 1-4.2-6.3M311.7 75.1a8.4 8.4 0 0 0-4.4-6.8l-.9-.6M274 119.2a8.9 8.9 0 0 1 4.5-7.2 29.2 29.2 0 0 1 20.8-3.6 20.7 20.7 0 0 1 11.3 5.4 8 8 0 0 1 2.4 5.4M275 118.3a8.4 8.4 0 0 1 4.1-6.7M277.5 120a7.5 7.5 0 0 1 4.1-6.2 24.7 24.7 0 0 1 23.8 0 7.9 7.9 0 0 1 4.1 6.2M278.5 119.2a7.1 7.1 0 0 1 3.8-5.8M304.7 113.4a7.3 7.3 0 0 1 3.8 5.8M307.9 111.6a8.7 8.7 0 0 1 4.1 6.7"/>
<path d="M308.5 119.2a7 7 0 0 1-3.5 5.5l-.9 .6M309.5 120a7.5 7.5 0 0 1-3.7 5.9l-1 .6M312 118.3a8.5 8.5 0 0 1-4.4 7l-1 .6M304.1 125.3a23.4 23.4 0 0 1-21.2 0 7.5 7.5 0 0 1-4.4-6.1M304.8 126.5a25 25 0 0 1-22.6 0 8 8 0 0 1-4.7-6.5M306.6 125.9a29 29 0 0 1-25.8 .2 10.1 10.1 0 0 1-5.7-6.8l-.1-1M99.3 159.5a8.4 8.4 0 0 1 4.2-6.7M129 154.5a7.3 7.3 0 0 1 3.8 5.8M132.2 152.8a8.7 8.7 0 0 1 4.1 6.7M136.3 159.5a8.5 8.5 0 0 1-4.4 6.9l-1 .7M98.3 160.3a8.9 8.9 0 0 1 4.5-7.1 28.3 28.3 0 0 1 18.9-3.9 22.3 22.3 0 0 1 13.3 5.7 8 8 0 0 1 2.3 5.3M101.8 161.1a7.5 7.5 0 0 1 4.2-6.1 24.7 24.7 0 0 1 23.7 0 7.9 7.9 0 0 1 4.1 6.1"/>
<path d="M102.8 160.3a7.1 7.1 0 0 1 3.8-5.8M128.4 166.4a23.4 23.4 0 0 1-21.2 0 7.5 7.5 0 0 1-4.4-6.1M129.1 167.7a25 25 0 0 1-22.6 0 8 8 0 0 1-4.7-6.6M130.9 167.1a29 29 0 0 1-25.8 .2 10.1 10.1 0 0 1-5.7-6.8l-.1-1M132.8 160.3a7 7 0 0 1-3.5 5.6l-.9 .5M133.8 161.1a7.5 7.5 0 0 1-3.7 6l-1 .6M262.5 179.2a13.7 13.7 0 0 1 6-10.6 38.7 38.7 0 0 1 20-7.1 46.8 46.8 0 0 1 26.9 5 17.5 17.5 0 0 1 8.7 9.8l.4 2.9M277.5 162.6a51.1 51.1 0 0 1 32 0M277.5 177.9a7.5 7.5 0 0 1 4.1-6.1 24.7 24.7 0 0 1 23.8 0 7.9 7.9 0 0 1 4.1 6.1M278.5 177.9a6.9 6.9 0 0 1 3.3-5.4 22.8 22.8 0 0 1 16.9-2.7 14.2 14.2 0 0 1 8.9 5.2 5.5 5.5 0 0 1 .9 2.9M308.5 177.9a7 7 0 0 1-3.5 5.6l-.9 .6M304.1 184.1a23.4 23.4 0 0 1-21.2 0 7.5 7.5 0 0 1-4.4-6.2"/>
<path d="M101.8 203.8a51.1 51.1 0 0 1 32 0M101.8 219.1a7.5 7.5 0 0 1 4.2-6.2 24.7 24.7 0 0 1 23.7 0 7.9 7.9 0 0 1 4.1 6.2M102.8 219.1a6.9 6.9 0 0 1 3.3-5.4 22.9 22.9 0 0 1 19.8-1.9 11.1 11.1 0 0 1 6.5 5.3l.4 2M132.8 219.1a7 7 0 0 1-3.5 5.6l-.9 .5M86.8 220.3a13.7 13.7 0 0 1 6-10.5 38.7 38.7 0 0 1 20-7.1 46.8 46.8 0 0 1 26.9 5 17.5 17.5 0 0 1 8.7 9.7l.4 2.9M128.4 225.2a23.4 23.4 0 0 1-21.2 0 7.5 7.5 0 0 1-4.4-6.1"/>
</g>
<g fill="none" stroke="#000" stroke-width=".21">
<path d="M102.8 59.4v13.1M108.8 59.9v4.2M109.8 59.4v9.8M125.8 59.4v9.8M132.8 59.4v13.1M285.4 56.9l-.3 .4M285.4 56.9v6.1M285.6 56.5l-.2 .4M298.1 49.6a1.57 1.57 0 0 1 1.4 0M298.1 49.6v6.1M298.1 49.6l-12.7 7.3M298.3 49.1l-.2 .5"/>
<path d="M299.3 49.1l.2 .5M299.5 49.6v6.1M299.5 49.6l2.1 1.2M301.4 50.3l.2 .5M301.6 50.8l.3 .4M301.6 50.8v6.1M103.2 64.3v51.1l.1 .1a86.5 86.5 0 0 0 10.1 11.9 8 8 0 0 0 4.4 2.5 8.6 8.6 0 0 0 4.4-2.6 89.3 89.3 0 0 0 10.3-11.9v-51.1M105.4 60.1a20.1 20.1 0 0 1 14.1-3.8 18.2 18.2 0 0 1 10.7 3.8 5.4 5.4 0 0 1 0 8.8 20.1 20.1 0 0 1-14.1 3.8 18.2 18.2 0 0 1-10.7-3.8 5.4 5.4 0 0 1 0-8.8zM106 60.3a19.2 19.2 0 0 1 13.4-3.6 17.4 17.4 0 0 1 10.2 3.6 5.2 5.2 0 0 1 0 8.4 19.2 19.2 0 0 1-13.4 3.6 17.4 17.4 0 0 1-10.2-3.6 5.2 5.2 0 0 1 0-8.4zM108.8 66.3v2.9M126.8 63.4v5.8M277.2 74.3a12.9 12.9 0 0 1 8.9-11.9 19.6 19.6 0 0 1 19.7 3 12 12 0 0 1 4 8.9"/>
<path d="M277.2 74.3a8.1 8.1 0 0 1 4.7-6.7 25.5 25.5 0 0 1 23.1 0 8.3 8.3 0 0 1 4.8 6.7M277.2 74.3a7.6 7.6 0 0 0 4.2 6.3 25.1 25.1 0 0 0 24.2 0 8 8 0 0 0 4.2-6.3M277.2 74.3v.8M287 65a9.8 9.8 0 0 1 8.8-2.1 6.2 6.2 0 0 1 4.9 3.3 3.3 3.3 0 0 1-2 3.7 11.1 11.1 0 0 1-11.1-.5 2.86 2.86 0 0 1-.6-4.4zM309.8 74.3v.8M105.4 109.3a20.1 20.1 0 0 1 14.1-3.8 18.2 18.2 0 0 1 10.7 3.8 5.4 5.4 0 0 1 0 8.8 20.1 20.1 0 0 1-14.1 3.8 18.2 18.2 0 0 1-10.7-3.8 5.4 5.4 0 0 1 0-8.8zM106 109.5a19.2 19.2 0 0 1 13.4-3.6 17.4 17.4 0 0 1 10.2 3.6 5.2 5.2 0 0 1 0 8.4 19.2 19.2 0 0 1-13.4 3.6 17.4 17.4 0 0 1-10.2-3.6 5.2 5.2 0 0 1 0-8.4zM275 104.9v13.4M277.5 120v5.6M278.5 119.2v58.7M308.5 119.2v58.7M309.5 120v5.6"/>
<path d="M312 104.9v13.4M99.3 146v13.5M136.3 146v13.5M101.8 161.1v5.7M102.8 160.3v58.8M132.8 160.3v58.8M133.8 161.1v5.7"/>
</g>
<text font-size="8" x="270.2" y="241.3">ResTox-1</text>
<g font-size="4">
<text x="221" y="233.5">Tamara Đerđ</text>
<text x="220.8" y="240.5">2018.04.07.</text>
<text x="220.8" y="248.3">B. K. Hackenberger</text>
<text x="270.2" y="247.3">CO -measuring instrument developed within the DEFENSoil project</text>
<text x="220.8" y="254.6">2018.04.07.</text>
<text x="270.2" y="264.7">Falcon fask holding structure assembly</text>
<text x="284.1" y="264.7">l</text>
<text x="225.9" y="278.6">1:1</text>
<text x="250" y="278.6">33</text>
<text x="266.5" y="278.6">ResTox-04-02</text>
<text x="366.5" y="278.6">9</text>
</g>
<text font-size="2.6" x="276.1" y="248.1">2</text>
<g font-size="2.1">
<text x="221.1" y="229.3">DESIGNED BY:</text>
<text x="221.1" y="236.2">DATE:</text>
<text x="221.1" y="244.1">CHECKED BY:</text>
<text x="221.1" y="251">DATE:</text>
<text x="221.1" y="258.9">SIZE</text>
<text x="221.1" y="272.2">SCALE</text>
<text x="241.2" y="272.2">WEIGHT (g)</text>
<text x="266.6" y="272.2">DRAWING NUMBER</text>
<text x="366.1" y="272.2">SHEET</text>
</g>
</svg>
